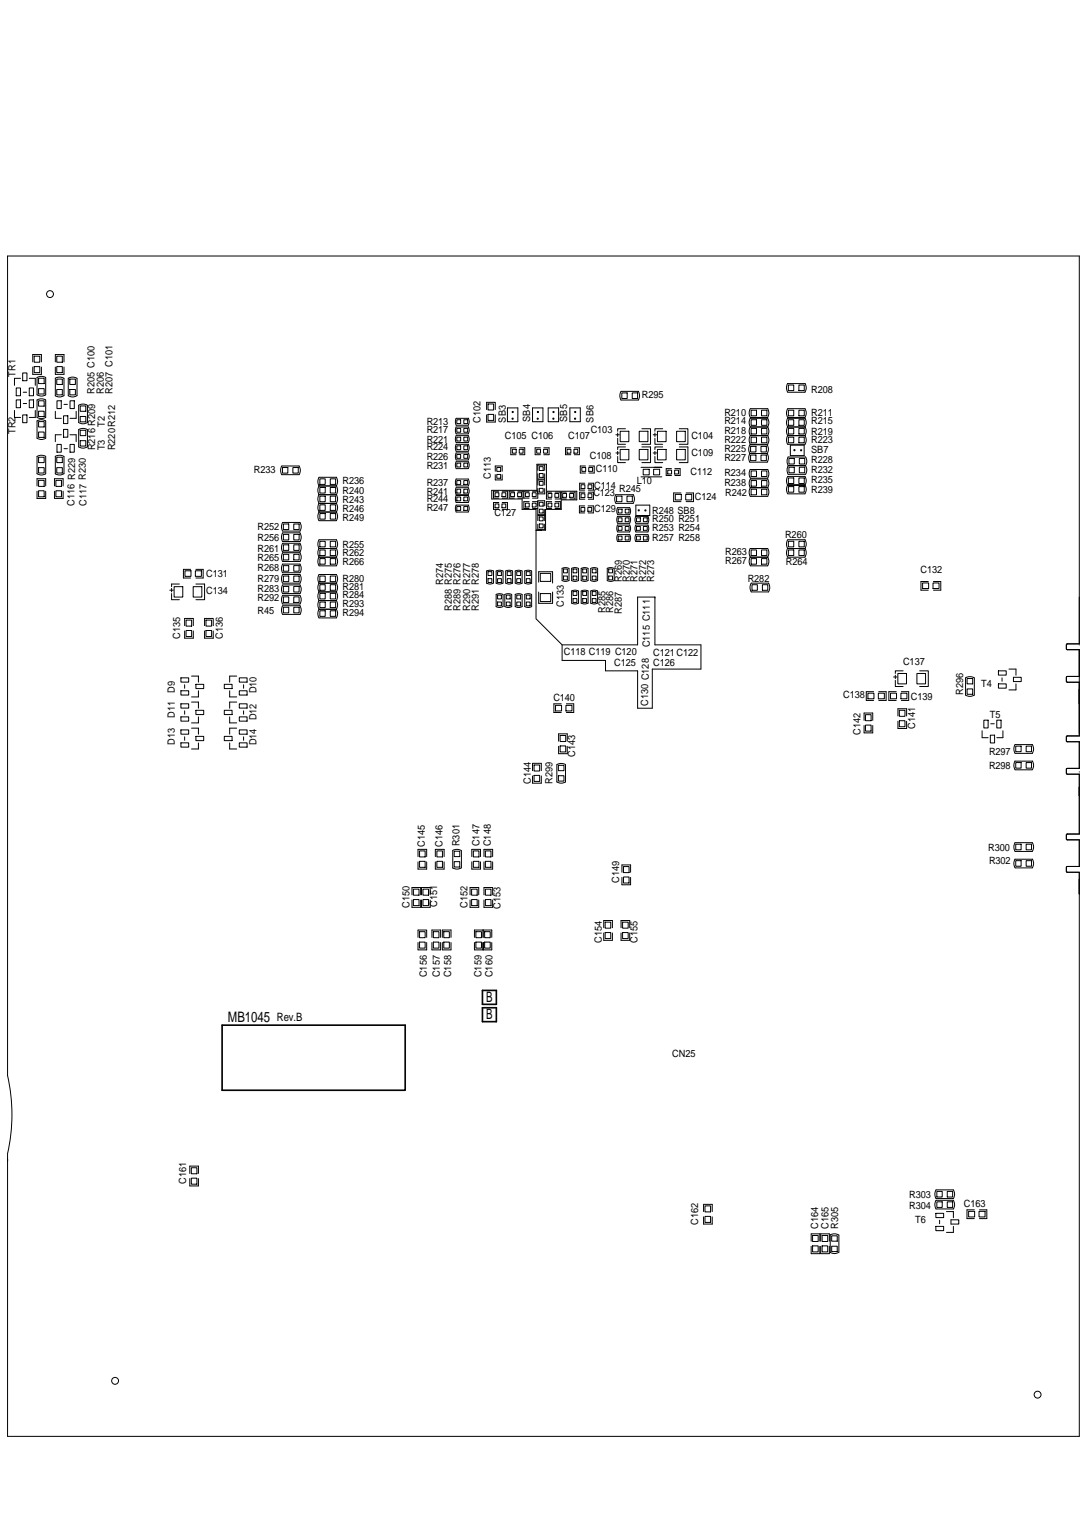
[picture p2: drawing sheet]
<svg xmlns="http://www.w3.org/2000/svg" width="210mm" height="297mm" viewBox="0 0 210 297" stroke-linecap="round" stroke-linejoin="round" font-family="sans-serif">
<g fill="none" stroke="#000" stroke-width=".19">
<path d="M2.8 79.3v1.3h1.2M3.1 74.9h.9v1.5h-.9zM3.1 77.2h.9v1.5h-.9zM4 73.1h-1.2v1.3M4.4 72h.8v1.5h-.8zM4.5 75.8h.6M4.5 77.9h.6M5.7 74.9h.8v1.5h-.8zM5.7 77.2h.8v1.5h-.8zM5.7 73.1h1.1v1.3M6.6 70.8h1.1v1.2h-1.1zM6.6 68.8h1.1v1.2h-1.1z"/>
<path d="M6.8 79.3v1.3h-1.1M7.5 73h1v1.1h-1zM7.5 75.1h1v1h-1zM7.5 77.4h1v1h-1zM7.5 79.4h1v1.1h-1zM8 69.9v-1.4h-1.7v1.4M8 70.9v1.4h-1.7v-1.4M8.8 72.9l-.8-.2-.8 .2M8.8 77.2l-.8-.2-.8 .3v3.3l.2 .1 .6 .2 .8-.3v-3.3M8.8 72.9v3.4l-.8 .2-.8-.3v-3.3M10.7 79.4v1.4h1.2M11 73.2h1v1.1h-1z"/>
<path d="M11 75.2h1v1.1h-1zM11 68.8h1v1.2h-1zM11 70.8h1v1.2h-1zM11 77.4h.8v1.5h-.8zM12.3 76.4l-.8 .3-.8-.3v-3.3l.2-.2h.9l.5 .2 .1 3.3M12.4 69.9v-1.4h-1.7v1.4M12.4 70.9v1.4h-1.7v-1.4M12.4 78.1h.6M13.2 76.4l.8 .3 .9-.3M13.5 75.2h1.1v1.1h-1.1zM13.5 73.2h1.1v1.1h-1.1zM13.5 77.4h.9v1.5h-.9z"/>
<path d="M14.7 79.4v1.4h-1.2M14.9 76.4v-3.3l-.9-.3-.8 .3v3.3M15.5 78.4h1.1v1h-1.1zM16.9 78.3l-.9-.3-.8 .3v3.3l.8 .3 .9-.3M16.9 78.3v3.3M94.3 78h1.1v1.2h-1.1zM95.7 79.1v-1.4h-1.7v1.4M98 78.8h2v2.6h-2zM99 79.5h.1v.2h-.1zM102.9 78.8h2v2.6h-2zM103.8 79.5h.2v.2h-.2zM105.9 78.8h2v2.6h-2z"/>
<path d="M106.8 79.5h.2v.2h-.2zM110.1 78.8h2v2.6h-2zM111 79.5h.2v.2h-.2zM120.1 75.9h1.1v1.1h-1.1zM122.1 75.9h1.1v1.1h-1.1zM123.3 75.6l.2 .8-.2 .8M123.3 75.6h-3.3l-.3 .8 .3 .9h3.3M144.9 78.9h3.4l.2 .9-.2 .8h-3.4l-.2-.8zM145.1 79.2h1v1.1h-1zM147.1 79.2h1v1.1h-1zM152.1 74.1l-.2 .8 .3 .8M152.2 75.8h3.3"/>
<path d="M152.2 74.1h3.3l.2 .8-.2 .8M152.2 78.9h3.3l.2 .6-.1 .8-.1 .3h-3.3l-.3-.8zM152.3 74.4h1v1h-1zM152.3 79.2h1v1.1h-1zM154.3 74.4h1.1v1h-1.1zM154.3 79.2h1.1v1.1h-1.1zM4.4 80.1h.8v1.5h-.8zM7.2 91.5l.8 .2 .8-.2v-3.3l-.2-.2-.9-.1-.5 .3v3.3M7.5 92.8h1v1.1h-1zM7.5 90.3h1v1.1h-1zM7.5 88.3h1v1h-1zM7.5 94.8h1v1.1h-1z"/>
<path d="M7.5 81.4h1v1.1h-1zM7.5 83.4h1v1.1h-1zM8.8 81.3l-.8-.2-.8 .2v3.3M8.8 81.3v3.3l-.8 .3-.8-.3M8.8 94.9v1.4h-1.6v-1.4M8.8 93.9v-1.4h-1.6v1.4M10.8 94.8h1.1v1.1h-1.1zM10.8 92.8h1.1v1.1h-1.1zM11 88.3h1v1h-1zM11 90.3h1v1.1h-1zM11 85.8h.8v1.5h-.8zM11.9 84h-1.2v1.3"/>
<path d="M12.2 94.9v1.4h-1.7v-1.4M12.2 93.9v-1.4h-1.7v1.4M12.3 82.9h.8v1.5h-.8zM12.3 80.3h.8v1.5h-.8zM12.3 91.5l-.8 .2-.8-.2v-3.4l.2-.1 .9-.1 .5 .3 .1 3.3M12.4 86.7h.6M13.5 85.8h.9v1.5h-.9zM13.5 84h1.2v1.3M15.5 85.1h1.1v1h-1.1zM15.5 83.1h1.1v1h-1.1zM15.5 80.4h1.1v1.1h-1.1zM16.9 83l-.9-.3-.8 .3v3.3l.8 .3 .9-.3"/>
<path d="M16.9 83v3.3M54.6 90.3h1v1.1h-1zM56.6 90.3h1v1.1h-1zM57.8 90l.2 .8-.2 .9h-3.4l-.1-.3-.1-.9 .2-.5h3.4M61.6 95.5l-.2 .9 .2 .8M61.6 97.2l-.2 .8 .2 .9M61.6 95.5h3.4M61.6 93.9h3.4M61.6 98.9h3.4l.2 .8-.2 .9h-3.4l-.2-.9zM61.6 93.9l-.2 .8 .2 .8M61.8 97.5h1v1.1h-1zM61.8 92.5h1v1.1h-1z"/>
<path d="M61.8 95.8h1v1.1h-1zM61.8 99.2h1v1.1h-1zM61.8 94.1h1v1.1h-1zM63.8 97.5h1v1.1h-1zM63.8 92.5h1v1.1h-1zM63.8 95.8h1v1.1h-1zM63.8 99.2h1v1.1h-1zM63.8 94.1h1v1.1h-1zM65 95.5l.2 .9-.2 .8M65 93.9l.2 .8-.2 .8M65 97.2l.2 .8-.2 .9M65 93.8l.2-.8-.2-.8h-3.4l-.2 .8 .2 .9"/>
<path d="M65 97.2h-3.4M88.1 94.2h2.3l.2 .4v.7l-.2 .2h-2.3l-.1-.6zM88.1 98.9l-.1-.7 .1-.6 2.4-.1 .1 .7-.2 .7M88.1 92.5h2.3l.2 .7-.1 .7-2.4-.1-.1-.6zM88.1 88.8l-.1-.6 .1-.7h2.3l.2 .7-.2 .6M88.1 82.1l-.1-.7 .1-.6h2.4l.1 .6-.2 .7M88.1 85.4l-.1-.6 .1-.7h2.3l.2 .2v.5l-.1 .7h-2.4M88.1 87.1l-.1-.6 .1-.7h2.3l.2 .7-.2 .6M88.1 97h2.4M88.1 98.9h2.4M88.1 88.8h2.4M88.1 82.1h2.4"/>
<path d="M88.1 87.2h2.4M88.2 96h.8v.7h-.8zM88.2 94.5h.8v.7h-.8zM88.2 97.8h.8v.8h-.8zM88.2 92.8h.8v.8h-.8zM88.2 87.8h.8v.7h-.8zM88.2 89.5h.8v.7h-.8zM88.2 82.7h.8v.8h-.8zM88.2 81.1h.8v.7h-.8zM88.2 84.4h.8v.8h-.8zM88.2 86.1h.8v.7h-.8zM89.6 96h.7v.7h-.7z"/>
<path d="M89.6 94.5h.7v.7h-.7zM89.6 97.8h.7v.8h-.7zM89.6 92.8h.7v.8h-.7zM89.6 87.8h.7v.7h-.7zM89.6 89.5h.7v.7h-.7zM89.6 82.7h.7v.8h-.7zM89.6 81.1h.7v.7h-.7zM89.6 84.4h.7v.8h-.7zM89.6 86.1h.7v.7h-.7zM90.4 97l.2-.6-.2-.7h-2.3l-.1 .7 .1 .6M90.5 89.2l.1 .6-.2 .7h-2.3l-.1-.7 .1-.6h2.4M90.5 82.4l.1 .7-.2 .7h-2.3l-.1-.7 .1-.6h2.4"/>
<path d="M94.3 80h1.1v1.2h-1.1zM95.6 95.2h.8v.7h-.8zM95.6 97.3h.8v.8h-.8zM95.7 80.1v1.4h-1.7v-1.4M96 90.3h.7v.7h-.7zM96 91.6h.7v.8h-.7zM96.4 94.9h-1.1v1.3h1.1M96.4 97h-1.1v1.4h1.1M97 95.2h.7v.7h-.7zM97 97.3h.7v.8h-.7zM97 94.9h1v1.3h-1M97 97h1v1.4h-1"/>
<path d="M97 91v-1h-1.3v1M97 91.7v1h-1.3v-1M98.6 95.2h.8v.7h-.8zM98.9 80.8h.2v.1h-.2zM99 86.8h.7v.7h-.7zM99.4 94.9h-1v1.3h1M99.7 86.5h-1v1.3h1M100 95.2h.7v.7h-.7zM100 94.9h1v1.3h-1M100.3 86.8h.7v.7h-.7zM100.4 86.5h1v1.3h-1M101.5 97.2h.7v.7h-.7z"/>
<path d="M101.5 95.2h.7v.7h-.7zM102.2 94.9h-1v1.3h1M102.2 96.9h-1v1.3h1M102.8 97.2h.8v.7h-.8zM102.8 95.2h.8v.7h-.8zM102.9 94.9h1M102.9 96.9h1M103.7 86.8h.7v.7h-.7zM103.8 80.8h.2v.1h-.2zM103.9 94.4v1.8h-1M104.2 99.8h.7v.8h-.7zM104.2 94.3h.7v.8h-.7z"/>
<path d="M104.2 93h.7v.7h-.7zM104.2 97h.7v.7h-.7zM104.2 98.3h.7v.8h-.7zM104.2 90.1h.7v.8h-.7zM104.2 91.5h.7v.7h-.7zM104.4 86.5h-1v1.3h1M105 86.8h.7v.7h-.7zM105.1 86.5h1v1.3h-1M105.2 93.7v-1h-1.3v1M105.2 91.5v1h-1.3v-1M105.2 94.4v1h-1.3M105.2 98.4v1h-1.3v-1"/>
<path d="M105.2 90.8v-1h-1.3v1M105.2 97.7v-1h-1.3v1.5h-1M105.9 97.2h.7v.7h-.7zM105.9 95.3h.7v.8h-.7zM106.6 96.9h-1v1.3h1M106.6 95h-1v1.4h1M106.8 80.8h.2v.1h-.2zM107.2 97.2h.7v.7h-.7zM107.2 95.3h.7v.8h-.7zM107.2 96.9h1v1.3h-1M107.2 95h1v1.4h-1M108.7 95.3h.7v.8h-.7z"/>
<path d="M109.4 95h-1v1.4h1M109.5 86.8h.8v.7h-.8zM110 95.3h.8v.8h-.8zM110.1 95h1v1.4h-1M110.3 86.5h-1.1v1.3h1.1M110.9 86.8h.7v.7h-.7zM110.9 86.5h1v1.3h-1M111 80.8h.2v.1h-.2zM112.2 98h.8v.7h-.8zM112.2 95.4h.8v.7h-.8zM112.2 93.6h.8v.8h-.8zM112.4 90.3h.7v.7h-.7z"/>
<path d="M112.9 97.7h-1v1.4h1M113 95.1h-1v1.3h1M113 93.3h-1v1.4h1M113.1 90h-1v1.4h1M113.6 98h.7v.7h-.7zM113.6 97.7h1v1.4h-1M113.6 95.4h.7v.7h-.7zM113.6 93.6h.7v.8h-.7zM113.6 95.1h1v1.3h-1M113.6 93.3h1v1.4h-1M113.7 90.3h.8v.7h-.8zM113.8 90h1v1.4h-1"/>
<path d="M119 95.5l-.3 .9 .3 .8h3.3M119 95.5h3.3l.3 .9-.3 .8M119 87.5h.6M119 84h.6M119.1 95.8h1v1.1h-1zM119.3 99.7l-.2 .7 .2 .6M119.3 99.7h2.3l.2 .7-.2 .6M119.3 83.6v.7M119.3 87.2v.6M119.3 88.2v1.1h1.5M119.3 84.6v1.2h1.5M119.4 98.3h.8v.8h-.8z"/>
<path d="M119.8 86.8h1.7v2h-1.7zM119.8 83.3h1.7v2h-1.7zM120.8 98.3h.7v.8h-.7zM120.8 82.8h-1.5v.5M120.8 86.3h-1.5v.5M121.1 95.8h1.1v1.1h-1.1zM121.6 98l.2 .7-.2 .7M121.6 98h-2.3l-.2 .7 .2 .7h2.3M122.8 97.6h2.7v2h-2.7zM123.3 98.5h.2v.1h-.2zM123.5 86.8h1.7v2h-1.7zM123.5 83.3h1.7v2h-1.7z"/>
<path d="M123.8 92.1h4M123.8 90.3h4M124 86.3h1.7v3h-1.7M124 82.8h1.7v3h-1.7M124.2 90.6h1.2v1.1h-1.2zM124.6 98.5h.2v.2h-.2zM126.2 87.5h.7M126.2 84h.7M126.3 90.6h1.1v1.1h-1.1zM126.5 83.6v.7M126.5 87.2v.6M126.5 88.2v1.1h1.5"/>
<path d="M126.5 84.6v1.2h1.5M127 86.8h1.7v2h-1.7zM127 83.3h1.7v2h-1.7zM128 86.3h-1.5v.5M128 82.8h-1.5v.5M129 90.8h.7v.7h-.7zM129.7 90.5h-1v1.3h1M130.3 90.8h.8v.7h-.8zM130.4 90.5h1v1.3h-1M130.5 95.5h1.1v1.1h-1.1zM130.7 86.8h1.7v2h-1.7zM130.7 83.3h1.7v2h-1.7z"/>
<path d="M131.2 86.3h1.7v3h-1.7M131.2 82.8h1.7v3h-1.7M131.6 95.2h-1.5v1.7h1.5M132.5 95.5h1.1v1.1h-1.1zM132.5 95.2h1.5v1.7h-1.5M144.9 90.7l-.2 .8 .2 .9 3.4-.1 .1-.2 .1-.6-.2-.8h-3.4M144.9 84.1l-.2 .9 .2 .8h3.4M144.9 82.5h3.4l.2 .8-.2 .8M144.9 94.2h3.4M144.9 84.1h3.4M145 87.9h1v1.1h-1zM145 86.2h1v1.1h-1z"/>
<path d="M145.1 94.5h1v1.1h-1zM145.1 92.8h1v1.1h-1zM145.1 91h1v1h-1zM145.1 84.4h1v1.1h-1zM145.1 82.7h1v1.1h-1zM145.1 81.1h1v1h-1zM147 87.9h1v1.1h-1zM147 86.2h1v1.1h-1zM147.1 94.5h1v1.1h-1zM147.1 92.8h1v1.1h-1zM147.1 91h1v1h-1zM147.1 84.4h1v1.1h-1z"/>
<path d="M147.1 82.7h1v1.1h-1zM147.1 81.1h1v1h-1zM148.2 85.9l.2 .9-.2 .8h-3.3l-.3 .8 .2 .9M148.2 87.6l.2 .8-.2 .9h-3.3M148.2 85.9h-3.3l-.3 .9 .2 .8M148.3 94.2l.2-.8-.2-.9h-3.4l-.2 .9 .2 .8M148.3 84.1l.2 .9-.2 .8M148.3 94.2l.2 .8-.2 .8-3.4 .1-.2-.9 .2-.8M148.3 82.4l.2-.8-.2-.8h-3.4l-.2 .5v.6a.81 .81 0 0 1 0 1.1v.6l.2 .5M152.1 82.4l-.2 .9 .3 .8M152.1 80.8l-.2 .8 .3 .8M152.2 84.1l-.3 .9 .2 .8"/>
<path d="M152.2 82.5h3.3M152.2 84.1h3.3M152.2 80.8h3.3l.2 .5v.6a.82 .82 0 0 0 0 1.1v.6l-.2 .5M152.3 88.2l-.3 .9 .3 .8M152.3 89.9h3.3M152.3 88.3h3.3M152.3 94h1v1.1h-1zM152.3 92.3h1v1.1h-1zM152.3 82.7h1v1.1h-1zM152.3 81.1h1v1h-1zM152.3 84.4h1v1.1h-1zM152.4 88.5h1v1.1h-1z"/>
<path d="M152.4 90.2h1v1.1h-1zM152.7 86h2.6v2h-2.6zM153.4 86.9h.1v.1h-.1zM154.3 94h1.1v1.1h-1.1zM154.3 92.3h1.1v1.1h-1.1zM154.3 82.7h1.1v1.1h-1.1zM154.3 81.1h1.1v1h-1.1zM154.3 84.4h1.1v1.1h-1.1zM154.4 88.5h1v1.1h-1zM154.4 90.2h1v1.1h-1zM154.7 86.9h.1v.1h-.1zM155.5 84.1l.2 .9-.2 .8h-3.3"/>
<path d="M155.5 93.7l.2 .8-.2 .9h-3.3l-.3-.9 .3-.8M155.5 93.7h-3.3h3.3M155.5 93.7l.2-.8-.2-.9h-3.3l-.3 .9 .2 .8M155.6 89.9l.3 .9-.3 .8h-3.3l-.3-.8 .3-.9M155.6 88.2l.3 .9-.3 .8M32.8 114h.7M33.1 114.6v1.2h1.5M33.1 113.6v.7M33.6 113.3h1.7v2h-1.7zM34.6 112.8h-1.5v.5M35.7 110.2h1.2v1.1h-1.2zM35.9 119.8h1.1v1.1h-1.1z"/>
<path d="M36.8 110h-1.4v1.6h1.4M37.3 113.3h1.7v2h-1.7zM37.7 110.2h1.2v1.1h-1.2zM37.8 112.8h1.7v3h-1.7M37.8 110h1.4v1.6h-1.4M39.8 119.8h1.1v1.1h-1.1zM54.6 116.6l-.2-.8 .2-.8h3.3l.2 .2 .1 .6-.2 .8h-3.4M54.6 114.6l-.2-.8 .2-.8h3.4l.1 .2 .1 .6-.2 .8h-3.4M54.6 104.6l-.2-.8 .2-.9h3.4l.1 .3 .1 .6-.2 .8h-3.4M54.6 118.7h3.4l.2-.9-.1-.5-.1-.3h-3.4l-.2 .8 .2 .9M54.6 112.6h3.4l.2-.8-.1-.6-.1-.2h-3.4l-.2 .8 .2 .8M54.6 108.4h3.4l.2-.8-.1-.6-.2-.2h-3.3l-.2 .8 .2 .8"/>
<path d="M54.6 110.6h3.4l.2-.8-.1-.6-.1-.3h-3.4l-.2 .9 .2 .8M54.6 106.6h3.4l.2-.8-.1-.6-.1-.3h-3.4l-.2 .9 .2 .8M54.6 102.6h3.4l.2-.9-.1-.5-.1-.3h-3.4l-.2 .8 .2 .9M54.7 115.3h1.1v1.1h-1.1zM54.7 107.1h1.1v1h-1.1zM54.7 117.3h1.1v1.1h-1.1zM54.7 111.3h1.1v1h-1.1zM54.7 109.2h1.1v1.1h-1.1zM54.7 113.3h1.1v1h-1.1zM54.7 105.2h1.1v1.1h-1.1zM54.7 103.2h1.1v1.1h-1.1zM54.7 101.2h1.1v1.1h-1.1z"/>
<path d="M56.7 115.3h1.1v1.1h-1.1zM56.7 107.1h1.1v1h-1.1zM56.7 117.3h1.1v1.1h-1.1zM56.7 111.3h1.1v1h-1.1zM56.7 109.2h1.1v1.1h-1.1zM56.7 113.3h1.1v1h-1.1zM56.7 105.2h1.1v1.1h-1.1zM56.7 103.2h1.1v1.1h-1.1zM56.7 101.2h1.1v1.1h-1.1zM61.6 114.3l-.2 .6v.5a.81 .81 0 0 1 0 1.1v.6l.2 .5M61.6 107.6l-.2 .8 .2 .9M61.6 116h3.4l.2 .8-.2 .8"/>
<path d="M61.6 105.9h3.4l.2 .9-.2 .8M61.6 117.7h3.4M61.6 114.3h3.4M61.6 112.6h3.4M61.6 107.6h3.4M61.6 112.6l-.2 .9 .2 .8M61.6 109.3h3.4M61.8 112.9h1v1.1h-1zM61.8 111.3h1v1h-1zM61.8 107.9h1v1.1h-1zM61.8 106.2h1v1.1h-1zM61.8 104.5h1v1.1h-1z"/>
<path d="M61.8 118h1v1h-1zM61.8 114.6h1v1.1h-1zM61.8 116.3h1v1h-1zM63.8 112.9h1v1.1h-1zM63.8 111.3h1v1h-1zM63.8 107.9h1v1.1h-1zM63.8 106.2h1v1.1h-1zM63.8 104.5h1v1.1h-1zM63.8 118h1v1h-1zM63.8 114.6h1v1.1h-1zM63.8 116.3h1v1h-1zM65 114.3l.2 .8-.2 .9"/>
<path d="M65 117.7l.2 .8-.2 .8h-3.4l-.2-.8 .2-.8M65 112.6l.2 .9-.2 .8M65 112.6l.2-.8-.2-.8h-3.4l-.2 .8 .2 .8M65 107.6l.2 .8-.2 .9M65 105.9l.2-.8-.2-.9h-3.4l-.2 .6v.6a.88 .88 0 0 1 0 1.1v.6l.2 .5M94.3 111.8h.7v.7h-.7zM94.3 110.4h.7v.7h-.7zM95.3 110.3v2.3l-.6 .2-.7-.2v-2.3l.7-.2 .6 .2M95.8 117.2l.7 .1 .7-.1v-2.4l-.7-.1-.7 .1v2.4M95.8 110.3v2.3M95.8 110.3l.7-.2 .7 .2v2.3l-.7 .2-.7-.2M96.1 116.3h.8v.7h-.8z"/>
<path d="M96.1 114.9h.8v.8h-.8zM96.1 110.4h.8v.7h-.8zM96.1 111.8h.8v.7h-.8zM97.7 110.3l.7-.2 .6 .2v2.3l-.6 .2-.7-.2v-2.3M97.8 114.9h.8v.8h-.8zM97.8 116.3h.8v.7h-.8zM98 110.4h.7v.7h-.7zM98 111.8h.7v.7h-.7zM98.8 114.8l-.6-.1-.7 .1v2.3l.2 .1 .5 .1 .6-.1v-2.4M99.5 114.8l.7-.1 .6 .1 .1 2.4-.7 .1-.7-.1zM99.5 110.3l.7-.2 .6 .2 .1 2.3-.7 .2-.7-.2v-2.3M99.8 114.9h.8v.8h-.8z"/>
<path d="M99.8 116.3h.8v.7h-.8zM99.8 110.4h.8v.7h-.8zM99.8 111.8h.8v.7h-.8zM101.4 110.3l.6-.2 .7 .2M101.7 114.9h.7v.8h-.7zM101.7 116.3h.7v.7h-.7zM101.7 110.4h.7v.7h-.7zM101.7 111.8h.7v.7h-.7zM102.7 114.8l-.7-.1-.6 .1v2.3l.2 .1 .4 .1 .7-.1v-2.4M102.7 110.3v2.3l-.7 .2-.6-.2v-2.3M104.1 112.4v-2h2.6v2.2M104.1 114.3v2.2h2.6v-2.2"/>
<path d="M104.2 101.2h.7v.7h-.7zM104.4 114.6h2v1.6h-2zM104.4 110.7h2v1.6h-2zM104.4 102.4h.2h-1.1v-4h-2.6v-2h-5.9v-1.7h8.7v-5h1.9v5.2h5.8v1.6h-3v1.9h-3v4h-1.9v17.1l5.1 5v3.1h8.4v2h6.2v7.2h2.8v-7.6h9.4v-4.7h-8.9v-9.2h-3.3v9.2h-14.6M105.2 100.6v-1h-1.3v1M105.2 101.2v1h-1.3v-1M108.6 109.8l.6-.2 .7 .2v2.3l-.7 .2-.6-.2zM108.9 111.3h.7v.7h-.7zM108.9 109.9h.7v.7h-.7zM110.4 114.1l.7-.1 .7 .2-.1 2.3-.6 .1-.7-.1v-2.3M110.4 109.8l.7-.2 .7 .2-.1 2.3-.6 .2-.7-.2v-2.3M110.7 115.6h.7v.8h-.7z"/>
<path d="M110.7 114.3h.7v.7h-.7zM110.7 111.3h.7v.7h-.7zM110.7 109.9h.7v.7h-.7zM112.3 109.8l.6-.2 .7 .2v2.3l-.7 .2-.6-.2zM112.6 115.6h.7v.8h-.7zM112.6 114.3h.7v.7h-.7zM112.6 111.3h.7v.7h-.7zM112.6 109.9h.7v.7h-.7zM113.6 114.1l-.7-.1-.6 .2v2.3l.6 .1 .7-.1v-2.3M114.1 109.8l.7-.2 .6 .2v2.3l-.6 .2-.7-.2zM114.4 115.6h.7v.8h-.7zM114.4 114.3h.7v.7h-.7z"/>
<path d="M114.4 109.9h.7v.7h-.7zM114.4 111.3h.7v.7h-.7zM115.4 114.1l-.6-.1-.7 .2v2.3l.7 .1 .6-.1v-2.3M117.6 111.3h.7v.7h-.7zM117.6 109.9h.7v.7h-.7zM118.6 109.8l-.6-.2-.7 .2v2.3l.7 .2 .6-.2M118.6 109.8v2.3M119.3 101.4l-.2 .7 .2 .6h2.3M119.3 101.4h2.3M119.3 101.1h2.3M119.4 101.7h.8v.7h-.8zM119.4 103.5h.8v.8h-.8z"/>
<path d="M119.4 100h.8v.8h-.8zM120.8 101.7h.7v.7h-.7zM120.8 100h.7v.8h-.7zM120.8 103.5h.7v.8h-.7zM121.6 103.3l.2 .6-.2 .7h-2.3M121.6 103.3h-2.3l-.2 .6 .2 .7M121.6 101.4l.2 .7-.2 .6M122.8 101.4l-.1 .7 .1 .6h2.4l.1-.6-.1-.7h-2.4M122.8 101l-.1-.6 .1-.7h2.4l.1 .7-.1 .6M122.8 101.1h2.4M123 103.5h.7v.8h-.7zM123 101.7h.7v.7h-.7z"/>
<path d="M123 100h.7v.8h-.7zM124.3 103.5h.7v.8h-.7zM124.3 101.7h.7v.7h-.7zM124.3 100h.7v.8h-.7zM125.2 104.6l.1-.7-.1-.6h-2.4l-.1 .6 .1 .7h2.4M144.9 107.6l-.2 .8 .2 .9M144.9 105.9l-.2 .9 .2 .8M144.9 109.3h3.4M144.9 107.6h3.4M144.9 105.9h3.4l.2 .9-.2 .8M145.1 106.2h1v1.1h-1zM145.1 107.9h1v1.1h-1z"/>
<path d="M145.3 112.9h1v1.1h-1zM147.1 106.2h1v1.1h-1zM147.1 107.9h1v1.1h-1zM147.3 112.9h1v1.1h-1zM148.3 107.6l.2 .8-.2 .9M148.5 112.6l.2 .9-.2 .8M148.5 112.6h-3.4l-.2 .9 .2 .8h3.4M152.1 105.9l-.2 .9 .3 .8h3.3l.2-.5v-.6a.82 .82 0 0 1 0-1.1v-.6l-.2-.6h-3.3l-.3 .9 .3 .8M152.2 105.9h3.3M152.3 106.2h1v1.1h-1zM152.3 104.5h1v1.1h-1zM154.3 106.2h1.1v1.1h-1.1z"/>
<path d="M154.3 104.5h1.1v1.1h-1.1zM178.2 112.6h1.2v1.1h-1.2zM179.3 112.3h-1.4v1.7h1.4M180.2 112.6h1.2v1.1h-1.2zM180.3 112.3h1.4v1.7h-1.4M34.9 138.5h1.5v.8h-1.5zM34.9 135.9h1.5v.9h-1.5zM34.9 133.4h1.5v.8h-1.5zM34.9 130.9h1.5v.8h-1.5zM35.7 121.9v1.4h1.6v-1.4M35.7 120.8v-1.4h1.6v1.4M35.7 132.2v.7"/>
<path d="M35.7 137.3v.6M35.9 121.8h1.1v1.1h-1.1zM37 135.6h1.3v1.2M37 130.6h1.3v1.1M37.8 137.2h1.5v.8h-1.5zM37.8 132.2h1.5v.8h-1.5zM38.3 138.5v1.1h-1.3M38.3 133.4v1.2h-1.3M39.5 120.8v-1.4h1.7v1.4M39.5 121.9v1.4h1.7v-1.4M39.8 121.8h1.1v1.1h-1.1zM43.3 137.2h1.5v.8h-1.5z"/>
<path d="M43.3 132.2h1.5v.8h-1.5zM44.4 133.4v1.2h1.3M44.4 138.5v1.1h1.3M45.7 130.6h-1.3v1.1M45.7 135.6h-1.3v1.2M46.2 135.9h1.5v.9h-1.5zM46.2 138.5h1.5v.8h-1.5zM46.2 130.9h1.5v.8h-1.5zM46.2 133.4h1.5v.8h-1.5zM47.1 132.2v.7M47.1 137.3v.6M107.3 136.2h1.2v1.1h-1.2z"/>
<path d="M108.4 135.9h-1.4v1.7h1.4M109.3 136.2h1.2v1.1h-1.2zM109.4 135.9h1.4v1.7h-1.4M166.9 139.1v-1.4h1.7v1.4M167.2 138h1.1v1.2h-1.1zM167.7 133.9h1.1v1.1h-1.1zM168.8 133.6h-1.5v1.7h1.5M169.7 133.9h1.1v1.1h-1.1zM169.8 133.6h1.4v1.7h-1.4M172 133.9h1.2v1.1h-1.2zM172.6 130.7h.7M173 131.4v1.2h1.5"/>
<path d="M173 130.4v.7M173.1 133.6h-1.4v1.7h1.4M173.4 130.1h1.7v2h-1.7zM173.5 138.3v-1.4h1.6v1.4M173.5 139.3v1.4h1.6v-1.4M173.7 139.2h1.1v1.2h-1.1zM173.7 137.2h1.1v1.1h-1.1zM174 133.9h1.2v1.1h-1.2zM174.1 133.6h1.4v1.7h-1.4M174.5 129.6h-1.5v.5M177.1 130.1h1.7v2h-1.7zM177.7 129.6h1.6v3h-1.6"/>
<path d="M186.5 130.9l.9-.2 .8 .2v3.3l-.3 .2-.5 .1-.9-.2zM186.8 131h1.1v1.1h-1.1zM186.8 133.1h1.1v1h-1.1zM190.1 139.1h.8v1.5h-.8zM191.4 139.8h.7M192.6 139.1h.8v1.5h-.8zM192.9 132.1h1.5v.8h-1.5zM192.9 129.6h1.5v.8h-1.5zM193.6 130.9v.7M194.9 129.2h1.4v1.2M195.8 130.8h1.5v.8h-1.5zM196.3 132.1v1.1h-1.4"/>
<path d="M208.5 125.4v16.7h-2.4l-.1 .2v.8l.1 .2h2.4v5.1h-2.4l-.1 .1v.9l.1 .1h2.4v11.6h-2.4l-.1 .1v.9l.1 .1h2.4v5.1h-2.4l-.1 .2v.8l.1 .2h2.4M208.5 125.5h-2.4l-.1-.2v-.8l.1-.1h2.4v-75h-207l-.1 158.2a33.9 33.9 0 0 1 0 15.3M208.5 124.5v.1M208.5 130.6h-2.4l-.1 .2v.8l.1 .2h2.4M34.9 143.5h1.5v.8h-1.5zM34.9 141h1.5v.8h-1.5zM35.7 142.3v.7M37 140.6h1.3v1.2M37.8 142.2h1.5v.8h-1.5zM38.3 143.5v1.2h-1.3M43.3 142.2h1.5v.8h-1.5zM44.4 143.5v1.2h1.3"/>
<path d="M45.7 140.6h-1.3v1.2M46.2 143.5h1.5v.8h-1.5zM46.2 141h1.5v.8h-1.5zM47.1 142.3v.7M102.9 148.8v-1.4h1.7v1.4M102.9 149.9v1.4h1.7v-1.4M103.2 149.8h1v1.1h-1zM103.2 147.7h1v1.2h-1zM107.6 147.7l.8-.3 .8 .3v3.3l-.2 .2h-.9l-.5-.2zM107.9 149.8h1v1.1h-1zM107.9 147.8h1v1h-1zM108.2 144.1h1.1v1.1h-1.1z"/>
<path d="M108.2 142h1.1v1.2h-1.1zM109.6 144.1v1.5h-1.7v-1.5M109.6 143.2v-1.5h-1.7v1.5M166.9 140.1v1.4h1.7v-1.4M167.2 140h1.1v1.2h-1.1zM189.7 141.1v1.4h1.2M191.3 142h.8v1.5h-.8zM193.7 141.1v1.4h-1.1M196.1 147l-.2 .8 .2 .9M196.1 147h3.3M196.1 148.7h3.3M196.1 145.5h3.3"/>
<path d="M196.2 147.3h1.1v1.1h-1.1zM196.2 144.1h1.1v1.1h-1.1zM198.2 147.3h1.1v1.1h-1.1zM198.2 144.1h1.1v1.1h-1.1zM199.4 143.8l.3 .9-.3 .8M199.4 143.8h-3.3l-.2 .9 .2 .8M199.4 147l.3 .8-.3 .9M208.5 149.1h.1M79.6 173.8v1.4h1.7v-1.4M79.6 172.8v-1.4h1.7v1.4M79.9 171.7h1v1.2h-1zM79.9 173.7h1v1.2h-1z"/>
<path d="M80.8 166.5v1.4h1.6v-1.4M80.8 165.4v-1.4h1.6v1.4M81 164.3h1.1v1.2h-1.1zM81 166.3h1.1v1.2h-1.1zM81 179.9h1.1v1.2h-1.1zM81.4 173.8v1.4h1.7v-1.4M81.4 172.8v-1.4h1.7v1.4M81.7 171.7h1.1v1.2h-1.1zM81.7 173.7h1.1v1.2h-1.1zM83.7 179.9h1.1v1.2h-1.1zM84.1 166.5v1.4h1.7v-1.4M84.1 165.4v-1.4h1.7v1.4"/>
<path d="M84.4 164.3h1.1v1.2h-1.1zM84.4 166.3h1.1v1.2h-1.1zM85.7 179.9h1.1v1.2h-1.1zM87.4 164.3l.9-.3 .8 .3M87.5 164.3l-.1 3.3 .9 .3 .8-.3M87.7 164.4h1.1v1h-1.1zM87.7 166.4h1.1v1h-1.1zM89.1 164.3v3.3M90.8 173.8v1.4h1.7v-1.4M90.8 172.8v-1.4h1.7v1.4M91.1 171.7h1.1v1.2h-1.1zM91.1 173.7h1.1v1.2h-1.1z"/>
<path d="M91.1 166.5v1.4h1.7v-1.4M91.1 165.4v-1.4h1.7v1.4M91.4 164.3h1.1v1.2h-1.1zM91.4 166.3h1.1v1.2h-1.1zM91.9 179.9h1.1v1.2h-1.1zM93.3 179.6v1.4M93.5 173.8v1.4h1.7v-1.4M93.5 172.8v-1.4h1.7v1.4M93.5 165.4v-1.4h1.7v1.4M93.5 166.5v1.4h1.7v-1.4M93.6 179.9h1.1v1.2h-1.1zM93.8 171.7h1v1.2h-1z"/>
<path d="M93.8 173.7h1v1.2h-1zM93.8 164.3h1v1.2h-1zM93.8 166.3h1v1.2h-1zM116.6 179.2v-1.4h1.7v1.4M116.9 178.1h1.1v1.2h-1.1zM120 179.2v-1.4h1.6v1.4M120.1 169.5v1.4h1.7v-1.4M120.1 168.5v-1.5h1.7v1.5M120.3 178.1h1v1.2h-1zM120.4 169.4h1.1v1.1h-1.1zM120.4 167.4h1.1v1.1h-1.1zM196.1 167.6h3.3"/>
<path d="M196.2 166.2h1.1v1.1h-1.1zM196.2 163h1.1v1.1h-1.1zM198.2 166.2h1.1v1.1h-1.1zM198.2 163h1.1v1.1h-1.1zM199.4 167.6l.3-.8-.3-.9h-3.3l-.2 .9 .2 .8M199.4 162.8l.3 .8-.3 .8M199.4 162.8h-3.3l-.2 .8 .2 .8h3.3M208.5 168.5v4.2v-2.9M208.5 168.5v108.9h-207v-54.5M80.8 181v-1.4h1.6v1.4M80.8 182v1.5h1.6v-1.5M81 181.9h1.1v1.2h-1.1z"/>
<path d="M83.4 182v1.5h1.7v-1.5M83.4 181v-1.4h1.7v1.4M83.7 181.9h1.1v1.2h-1.1zM85.4 182v1.5h1.7v-1.5M85.4 181v-1.4h1.7v1.4M85.7 181.9h1.1v1.2h-1.1zM91.7 181v-1.4h3.3v1.4M91.7 182v1.5h3.3v-1.5M91.9 181.9h1.1v1.2h-1.1zM93.3 182v1.5v-1.5M93.6 181.9h1.1v1.2h-1.1zM116.6 180.2v1.4h1.7v-1.4"/>
<path d="M116.9 180.1h1.1v1.2h-1.1zM120 180.2v1.4h1.6v-1.4M120.3 180.1h1v1.2h-1zM37 225.5h1v1.2h-1zM37 227.5h1v1.2h-1zM38.3 227.6v1.4h-1.6v-1.4M38.3 226.6v-1.4h-1.6v1.4M136.2 232.9h1.1v1.2h-1.1zM136.2 234.9h1.1v1.2h-1.1zM137.6 235v1.4h-1.7v-1.4M137.6 234v-1.4h-1.7v1.4M157 238.6h1.1v1.2h-1.1z"/>
<path d="M158.4 239.7v-1.4h-1.7v1.4M158.8 238.6h1.1v1.2h-1.1zM160.2 239.7v-1.4h-1.7v1.4M160.4 238.5l.8-.2 .8 .2M160.4 238.5v3.4M160.7 238.7h1v1h-1zM162.1 238.5v3.4M180.8 236.9h1.5v.8h-1.5zM180.8 234.3h1.5v.9h-1.5zM181 230.1h1v1.1h-1zM181 232.1h1v1.1h-1zM181.5 235.7v.6"/>
<path d="M182.8 234h1.4v1.2M183 230.1h1v1.1h-1zM183 232.1h1v1.1h-1zM183.7 235.6h1.5v.8h-1.5zM184.2 229.8h-3.4l-.2 .5 .1 .9 .1 .3h3.4l.2-.8-.3-.9M184.2 231.8h-3.4l-.2 .6 .1 .8 .1 .3h3.4l.2-.8-.3-.9M184.2 236.9v1.1h-1.4M187.1 234h1.2v1h-1.2zM188.2 233.7h-1.4v1.7h1.4M189.1 234h1.2v1h-1.2zM189.2 233.7h1.4v1.7h-1.4M157 240.6h1.1v1.2h-1.1z"/>
<path d="M158.4 240.7v1.4h-1.7v-1.4M158.8 240.6h1.1v1.2h-1.1zM160.2 240.7v1.4h-1.7v-1.4M160.7 240.7h1v1h-1zM162 241.9l-.8 .2-.8-.2"/>
<circle cx="9.7" cy="56.8" r=".67"/>
<circle cx="22.2" cy="266.7" r=".67"/>
<circle cx="200.4" cy="269.4" r=".67"/>
</g>
<path d="M42.9 198h35.4v12.6h-35.4zM93.2 191.3h2.7v2.7h-2.7zM93.2 194.6h2.7v2.7h-2.7z" fill="none" stroke="#000" stroke-width=".32"/>
<g font-size="2.8">
<text x="44" y="197.3">MB1045</text>
<text x="93.9" y="196.8">B</text>
<text x="93.9" y="193.5">B</text>
</g>
<text font-size="2.2" x="53.5" y="197.2">Rev.B</text>
<g font-size="1.9">
<text x="3" y="72.7" transform="rotate(-90 3 72.7)">TR1</text>
<text x="18.2" y="76.1" transform="rotate(-90 18.2 76.1)">R205 C100</text>
<text x="20.1" y="76.1" transform="rotate(-90 20.1 76.1)">R206</text>
<text x="21.7" y="76.1" transform="rotate(-90 21.7 76.1)">R207 C101</text>
<text x="124" y="76.8">R295</text>
<text x="156.7" y="75.9">R208</text>
<text x="3" y="83.8" transform="rotate(-90 3 83.8)">TR2</text>
<text x="20.2" y="82.5" transform="rotate(-90 20.2 82.5)">T2</text>
<text x="82.4" y="83.6">R217</text>
<text x="82.4" y="82.1">R213</text>
<text x="92.8" y="81.6" transform="rotate(-90 92.8 81.6)">C102</text>
<text x="97.7" y="81.6" transform="rotate(-90 97.7 81.6)">SB3</text>
<text x="102.4" y="81.4" transform="rotate(-90 102.4 81.4)">SB4</text>
<text x="109.6" y="81.4" transform="rotate(-90 109.6 81.4)">SB5</text>
<text x="114.1" y="83.6">C103</text>
<text x="114.6" y="81.6" transform="rotate(-90 114.6 81.6)">SB6</text>
<text x="139.9" y="82">R214</text>
<text x="139.9" y="83.8">R218</text>
<text x="139.9" y="80.3">R210</text>
<text x="156.7" y="84">R219</text>
<text x="156.7" y="82">R215</text>
<text x="156.7" y="80.3">R211</text>
<text x="18.4" y="87" transform="rotate(-90 18.4 87)">R216 R209</text>
<text x="20.2" y="87" transform="rotate(-90 20.2 87)">T3</text>
<text x="22.2" y="87" transform="rotate(-90 22.2 87)">R220R212</text>
<text x="82.4" y="88.8">R226</text>
<text x="82.4" y="85.5">R221</text>
<text x="82.4" y="87">R224</text>
<text x="97.5" y="84.8">C105 C106</text>
<text x="109.7" y="84.8">C107</text>
<text x="113.9" y="88.7">C108</text>
<text x="133.6" y="88">C109</text>
<text x="133.6" y="84.8">C104</text>
<text x="139.9" y="89">R227</text>
<text x="139.9" y="87.3">R225</text>
<text x="139.9" y="85.5">R222</text>
<text x="156.7" y="89.3">R228</text>
<text x="156.7" y="87.5">SB7</text>
<text x="156.7" y="85.6">R223</text>
<text x="49.1" y="91.4">R233</text>
<text x="66.2" y="95.4">R240</text>
<text x="66.2" y="93.5">R236</text>
<text x="82.4" y="95.5">R241</text>
<text x="82.4" y="93.9">R237</text>
<text x="82.4" y="90.5">R231</text>
<text x="94.8" y="92.5" transform="rotate(-90 94.8 92.5)">C113</text>
<text x="114.6" y="95.9">C123</text>
<text x="114.8" y="94.5">C114</text>
<text x="115.1" y="91.2">C110</text>
<text x="119.6" y="95">R245</text>
<text x="123" y="93.5">L10</text>
<text x="133.4" y="91.7">C112</text>
<text x="139.9" y="93.9">R238</text>
<text x="139.9" y="91.8">R234</text>
<text x="140.1" y="95.9">R242</text>
<text x="156.7" y="95.2">R239</text>
<text x="156.7" y="93.2">R235</text>
<text x="156.7" y="91.4">R232</text>
<text x="14.4" y="97.7" transform="rotate(-90 14.4 97.7)">C116 R229</text>
<text x="16.7" y="97.7" transform="rotate(-90 16.7 97.7)">C117 R230</text>
<text x="66.2" y="97.2">R243</text>
<text x="66.2" y="100.6">R249</text>
<text x="66.2" y="98.9">R246</text>
<text x="82.4" y="97">R244</text>
<text x="82.4" y="98.7">R247</text>
<text x="95.5" y="99.7">C127</text>
<text x="114.8" y="98.9">C129</text>
<text x="126" y="99.2">R248 SB8</text>
<text x="126" y="100.9">R250 R251</text>
<text x="134.2" y="96.5">C124</text>
<text x="49.7" y="106.6">R261</text>
<text x="49.7" y="104.4">R256</text>
<text x="49.7" y="102.4">R252</text>
<text x="66.2" y="107.4">R262</text>
<text x="66.2" y="105.8">R255</text>
<text x="126" y="102.6">R253 R254</text>
<text x="126" y="104.4">R257 R258</text>
<text x="140.1" y="107.3">R263</text>
<text x="151.7" y="103.9">R260</text>
<text x="39.9" y="111.5">C131</text>
<text x="49.7" y="112.3">R279</text>
<text x="49.7" y="108.3">R265</text>
<text x="49.7" y="110.3">R268</text>
<text x="66.2" y="114">R281</text>
<text x="66.2" y="112.3">R280</text>
<text x="66.2" y="109.1">R266</text>
<text x="85.6" y="113" transform="rotate(-90 85.6 113)">R274</text>
<text x="120.1" y="112.3" transform="rotate(-90 120.1 112.3)">R269</text>
<text x="121.6" y="112.3" transform="rotate(-90 121.6 112.3)">R270</text>
<text x="123.2" y="112.3" transform="rotate(-90 123.2 112.3)">R271</text>
<text x="124.8" y="112.3" transform="rotate(-90 124.8 112.3)">R272</text>
<text x="126.3" y="112.3" transform="rotate(-90 126.3 112.3)">R273</text>
<text x="140.1" y="108.9">R267</text>
<text x="144.4" y="112.3">R282</text>
<text x="151.8" y="109.1">R264</text>
<text x="177.8" y="110.6">C132</text>
<text x="39.9" y="114.6">C134</text>
<text x="49.7" y="118.5">R45</text>
<text x="49.7" y="116.2">R292</text>
<text x="49.7" y="114.3">R283</text>
<text x="66.2" y="115.5">R284</text>
<text x="66.2" y="117.2">R293</text>
<text x="66.2" y="119">R294</text>
<text x="87.3" y="118" transform="rotate(-90 87.3 118)">R288 R275</text>
<text x="89" y="118" transform="rotate(-90 89 118)">R289 R276</text>
<text x="90.8" y="118" transform="rotate(-90 90.8 118)">R290 R277</text>
<text x="92.5" y="118" transform="rotate(-90 92.5 118)">R291 R278</text>
<text x="108.9" y="117.2" transform="rotate(-90 108.9 117.2)">C133</text>
<text x="117" y="118.3" transform="rotate(-90 117 118.3)">R285</text>
<text x="118.5" y="118.3" transform="rotate(-90 118.5 118.3)">R286</text>
<text x="120.1" y="118.5" transform="rotate(-90 120.1 118.5)">R287</text>
<text x="34.8" y="123.4" transform="rotate(-90 34.8 123.4)">C135</text>
<text x="43" y="123.4" transform="rotate(-90 43 123.4)">C136</text>
<text x="125.5" y="125" transform="rotate(-90 125.5 125)">C115 C111</text>
<text x="108.9" y="126.6">C118 C119 C120</text>
<text x="118.6" y="128.6">C125</text>
<text x="126.2" y="128.6">C126</text>
<text x="126.2" y="126.7">C121C122</text>
<text x="174.5" y="128.4">C137</text>
<text x="33.8" y="133.8" transform="rotate(-90 33.8 133.8)">D9</text>
<text x="49.6" y="133.9" transform="rotate(-90 49.6 133.9)">D10</text>
<text x="106.9" y="135.4">C140</text>
<text x="125.2" y="136.3" transform="rotate(-90 125.2 136.3)">C130 C128</text>
<text x="162.9" y="134.8">C138</text>
<text x="176" y="135.1">C139</text>
<text x="186" y="134.3" transform="rotate(-90 186 134.3)">R296</text>
<text x="189.5" y="132.6">T4</text>
<text x="33.8" y="143.8" transform="rotate(-90 33.8 143.8)">D13</text>
<text x="33.8" y="138.6" transform="rotate(-90 33.8 138.6)">D11</text>
<text x="49.6" y="144" transform="rotate(-90 49.6 144)">D14</text>
<text x="49.6" y="139.1" transform="rotate(-90 49.6 139.1)">D12</text>
<text x="166.2" y="142" transform="rotate(-90 166.2 142)">C142</text>
<text x="176.8" y="140.8" transform="rotate(-90 176.8 140.8)">C141</text>
<text x="191.2" y="138.6">T5</text>
<text x="111.1" y="146.2" transform="rotate(-90 111.1 146.2)">C143</text>
<text x="191.1" y="148.5">R298</text>
<text x="191.1" y="145.8">R297</text>
<text x="102.6" y="151.4" transform="rotate(-90 102.6 151.4)">C144</text>
<text x="106.7" y="151.4" transform="rotate(-90 106.7 151.4)">R299</text>
<text x="82.1" y="163.6" transform="rotate(-90 82.1 163.6)">C145</text>
<text x="85.4" y="163.6" transform="rotate(-90 85.4 163.6)">C146</text>
<text x="88.8" y="163.4" transform="rotate(-90 88.8 163.4)">R301</text>
<text x="92.6" y="163.4" transform="rotate(-90 92.6 163.4)">C147</text>
<text x="94.8" y="163.4" transform="rotate(-90 94.8 163.4)">C148</text>
<text x="190.9" y="164.3">R300</text>
<text x="191.1" y="166.8">R302</text>
<text x="119.6" y="170.5" transform="rotate(-90 119.6 170.5)">C149</text>
<text x="79.1" y="175.3" transform="rotate(-90 79.1 175.3)">C150</text>
<text x="84.4" y="175.2" transform="rotate(-90 84.4 175.2)">C151</text>
<text x="90.3" y="175.3" transform="rotate(-90 90.3 175.3)">C152</text>
<text x="96.7" y="175.5" transform="rotate(-90 96.7 175.5)">C153</text>
<text x="116.3" y="182" transform="rotate(-90 116.3 182)">C154</text>
<text x="123.2" y="182" transform="rotate(-90 123.2 182)">C155</text>
<text x="82.4" y="188.7" transform="rotate(-90 82.4 188.7)">C156</text>
<text x="84.9" y="188.7" transform="rotate(-90 84.9 188.7)">C157</text>
<text x="87.1" y="188.7" transform="rotate(-90 87.1 188.7)">C158</text>
<text x="93" y="188.7" transform="rotate(-90 93 188.7)">C159</text>
<text x="95.2" y="188.7" transform="rotate(-90 95.2 188.7)">C160</text>
<text x="129.9" y="204.2">CN25</text>
<text x="36" y="228.6" transform="rotate(-90 36 228.6)">C161</text>
<text x="175.6" y="231.3">R303</text>
<text x="175.6" y="233.5">R304</text>
<text x="186.2" y="233.2">C163</text>
<text x="134.9" y="236.5" transform="rotate(-90 134.9 236.5)">C162</text>
<text x="158" y="237.4" transform="rotate(-90 158 237.4)">C164</text>
<text x="160" y="237.4" transform="rotate(-90 160 237.4)">C165</text>
<text x="161.9" y="237.4" transform="rotate(-90 161.9 237.4)">R305</text>
<text x="176.8" y="236.2">T6</text>
</g>
</svg>
